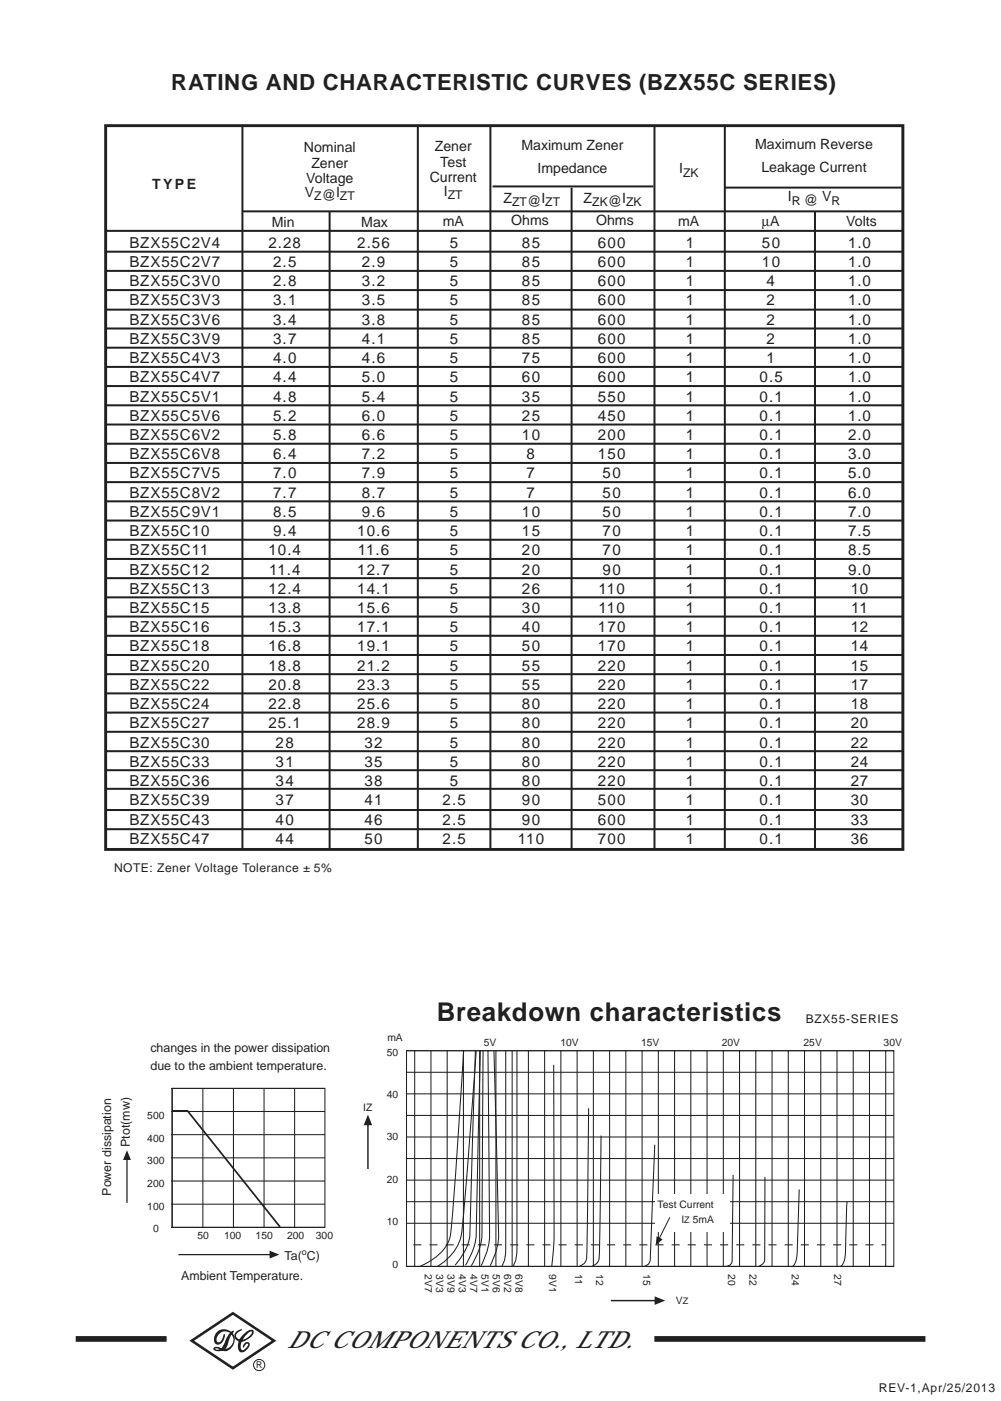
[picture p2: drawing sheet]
<svg xmlns="http://www.w3.org/2000/svg" width="175mm" height="245mm" viewBox="0 0 175 245" stroke-linecap="round" stroke-linejoin="round" font-family="sans-serif">
<path d="M33.5 234.3l7.2-4.8 7.2 4.8-7.2 4.8z" fill="none" stroke="#231f20" stroke-width=".45"/>
<circle cx="45.3" cy="238.5" r=".98" fill="none" stroke="#231f20" stroke-width=".18"/>
<g fill="#231f20">
<path d="M37.9 232.8a1.9 1.9 0 0 1 2.8 .3 1.9 1.9 0 0 1-.6 2.8 1.62 1.62 0 0 1-1.9-.2l-.6-.1 .2 .2a1.52 1.52 0 0 0 1.6-1.4 3.1 3.1 0 0 1 1.3-1.8l.2 .1-.6 .7-.3 .9a1.82 1.82 0 0 1-1.9 1.8l-.7-.2-.1-.2a.84 .84 0 0 1 1.3-.1 1.53 1.53 0 0 0 2.2-1.3 1.53 1.53 0 0 0-2-1.5 1.57 1.57 0 0 0-.9 1.5l.2 .2a.92 .92 0 0 0 .9-.9l.1-.5h.1a1.64 1.64 0 0 1-1.1 1.9 .92 .92 0 0 1-.6-1.5z"/>
<path d="M41.4 232.6l.8-.3 .1 .1-.4 .2a.76 .76 0 0 0-.6 .9 .76 .76 0 0 0 .9 .6 2.33 2.33 0 0 0 1.8-1.2v-.2a1.54 1.54 0 0 0-1.2 .9 2.25 2.25 0 0 0-.6 2.3 .67 .67 0 0 0 .9-.4l.3-.6-.1-.1a.76 .76 0 0 0-.7 .7h-.1a.71 .71 0 0 1 .3-.8 .71 .71 0 0 1 .8 0 1.57 1.57 0 0 1-1.5 1.6 1.24 1.24 0 0 1-.5-1.6 3.5 3.5 0 0 1 2.3-2.3l.4 .1a1.06 1.06 0 0 1-.6 1.3 2.1 2.1 0 0 1-2.1 .6 .97 .97 0 0 1-.6-.8 .97 .97 0 0 1 .4-1z"/>
</g>
<path d="M13.2 234h15.9M114.4 234h47.4" fill="none" stroke="#231f20" stroke-width="1" stroke-linecap="butt"/>
<g fill="none" stroke="#231f20" stroke-width=".18">
<path d="M30 190.2h26.8M30 194.2h26.8M30 198.3h26.8M30.1 190.2h26.7v24.3h-26.7zM30.1 190.1v24.4M35.5 190.1v24.4M40.8 190.1v24.4M46.2 190.1v24.4M51.5 190.1v24.4M30 202.3h26.8M30 206.4h26.8M30 210.4h26.8"/>
<path d="M30 214.5h26.8"/>
</g>
<path d="M22.2 202.6v7.6" fill="none" stroke="#231f20" stroke-width=".22"/>
<path d="M22.2 201l.7 1.7h-1.4z" fill="#231f20"/>
<path d="M31.2 219.2h16" fill="none" stroke="#231f20" stroke-width=".22"/>
<path d="M47.1 218.6l1.7 .6-1.7 .7z" fill="#231f20"/>
<path d="M30.1 194.1h2.7l16.1 20.3" fill="none" stroke="#231f20" stroke-width=".3"/>
<g fill="none" stroke="#231f20" stroke-width=".18">
<path d="M71 183.6h85.3M71 187.4h85.3M71 191.2h85.3M71 194.9h85.3M71 198.7h85.3M71.1 183.6h85.1v37.7h-85.1zM72.5 183.6v37.8M75.3 183.6v37.8M78.2 183.6v37.8M81 183.6v37.8M81 183.7v1a912.2 912.2 0 0 1-2.3 31.4 8.1 8.1 0 0 1-4.7 4.9l-.6 .3M83.1 183.5l-.9 30.4a9.4 9.4 0 0 1-2.6 7.2"/>
<path d="M83.2 183.7l-2.2 29a12.6 12.6 0 0 1-1.2 5.3 9.7 9.7 0 0 1-3.3 3.3M83.8 183.6v37.8M84 183.5l-.7 30.4a11.6 11.6 0 0 1-1.9 7.2M84.4 183.6l-.1 30.4a11.5 11.5 0 0 1-1.9 7.2M85.3 183.6l.3 30.6a12.4 12.4 0 0 1-1.5 7M86.3 183.7l.8 30.5a12.3 12.3 0 0 1-1.4 7M86.7 183.6v37.8M88.4 183.7v24.4a130.7 130.7 0 0 1-.2 11.9l-.5 1.2M89.5 183.6v37.8M90.4 183.7v24.4a130.7 130.7 0 0 1-.2 11.9l-.5 1.2M92.4 183.6v37.8M95.2 183.6v37.8"/>
<path d="M96.8 186.1v24.7a60.1 60.1 0 0 1-.4 10.5M98 183.6v37.8M100.9 183.6v37.8M102.9 193.7l-.3 23.4a9.6 9.6 0 0 1-.2 3.4l-.3 .3-.8 .5M103.7 183.6v37.8M106.6 183.6v37.8M109.4 183.6v37.8M112.2 183.6v37.8M115.1 183.6v37.8M117.9 183.6v37.8M120.8 183.6v37.8M123.6 183.6v37.8"/>
<path d="M126.4 183.6v37.8M129.3 183.6v37.8M132.1 183.6v37.8M135 183.6v37.8M137.8 183.6v37.8M140.6 183.6v37.8M143.5 183.6v37.8M146.3 183.6v37.8M149.2 183.6v37.8M152 183.6v37.8M154.8 183.6v37.8M71 202.5h85.3"/>
<path d="M71 206.2h85.3M71 210h85.3M71 213.8h85.3M114.5 200l-.8 18.5a3.8 3.8 0 0 1-.4 2.4l-.6 .4M128.2 205.3l-.2 14.5a1.13 1.13 0 0 1-1 1.5M133.7 205.7v13.1a2.63 2.63 0 0 1-.4 2.1l-.6 .4M139.7 207.9l-.3 9.9a5.2 5.2 0 0 1-.8 3.5l-.2 .1M148.1 210l-.3 7.6a5.6 5.6 0 0 1-.7 3.6l-.2 .1M71 221.3h85.3"/>
</g>
<path d="M71 217.5h83.8" fill="none" stroke="#231f20" stroke-width=".18" stroke-dasharray="1.4 1.4" stroke-linecap="butt"/>
<path d="M64.3 196.5v7.8" fill="none" stroke="#231f20" stroke-width=".26"/>
<path d="M64.3 194.8l.8 1.8h-1.5z" fill="#231f20"/>
<path d="M106.8 227.3h7.8" fill="none" stroke="#231f20" stroke-width=".26"/>
<path d="M114.4 226.5l1.9 .8-1.9 .7z" fill="#231f20"/>
<path d="M105.1 198.4l-.3 18.6a10.4 10.4 0 0 1-.2 3.5l-.4 .3-.7 .5" fill="none" stroke="#231f20" stroke-width=".18"/>
<path d="M114.6 208.7h13v6.7h-13z" fill="#fff"/>
<path d="M117.1 212.7l-1.8 3.7" fill="none" stroke="#231f20" stroke-width=".17"/>
<path d="M114.8 216l1 .6-1.2 1z" fill="#231f20"/>
<g fill="#bce6fa" stroke="#231f20" stroke-width=".35">
<path d="M18.5 40.3h139.3z"/>
<path d="M18.5 44h139.3z"/>
</g>
<path d="M18.5 47.3h139.3z" fill="#dcdddf" stroke="#231f20" stroke-width=".35"/>
<g fill="#bce6fa" stroke="#231f20" stroke-width=".35">
<path d="M18.5 50.7h139.3z"/>
<path d="M18.5 54.1h139.3z"/>
<path d="M18.5 57.4h139.3z"/>
<path d="M18.5 60.8h139.3z"/>
<path d="M18.5 64.1h139.3z"/>
<path d="M18.5 67.5h139.3z"/>
<path d="M18.5 70.8h139.3z"/>
<path d="M18.5 74.2h139.3z"/>
<path d="M18.5 77.5h139.3z"/>
<path d="M18.5 80.9h139.3z"/>
<path d="M18.5 84.3h139.3z"/>
<path d="M18.5 87.6h139.3z"/>
<path d="M18.5 91h139.3z"/>
<path d="M18.5 94.3h139.3z"/>
<path d="M18.5 97.7h139.3z"/>
<path d="M18.5 101h139.3z"/>
<path d="M18.5 104.4h139.3z"/>
<path d="M18.5 107.7h139.3z"/>
<path d="M18.5 111.1h139.3z"/>
<path d="M18.5 114.5h139.3z"/>
<path d="M18.5 117.8h139.3z"/>
<path d="M18.5 121.2h139.3z"/>
<path d="M18.5 124.5h139.3z"/>
<path d="M18.5 127.9h139.3z"/>
<path d="M18.5 131.3h139.3z"/>
<path d="M18.5 134.6h139.3z"/>
</g>
<path d="M18.5 22h139.3v126.4h-139.3z" fill="none" stroke="#231f20" stroke-width=".51"/>
<g fill="#231f20" stroke="#231f20" stroke-width=".35">
<path d="M85.7 21.9v126.5z"/>
<path d="M114.4 21.9v126.5z"/>
<path d="M157.8 21.9v119.4z"/>
<path d="M99.9 32.8v115.6z"/>
<path d="M126.7 21.9v126.5z"/>
<path d="M142.5 36.9v111.5z"/>
</g>
<path d="M42.4 21.9v126.5M57.6 36.9v111.5M73 22.1v126.3" fill="none" stroke="#231f20" stroke-width=".35"/>
<g fill="#bce6fa" stroke="#231f20" stroke-width=".35">
<path d="M42.4 36.9h115.4z"/>
<path d="M86.1 32.6h28.1z"/>
<path d="M126.7 32.8h30.9z"/>
<path d="M18.5 137.8h139.3z"/>
<path d="M18.5 141.6h139.3z"/>
<path d="M18.5 144.9h139.3z"/>
</g>
<text font-size="4.5" fill="#231f20" x="76.3" y="178.5">Breakdown characteristics</text>
<text font-size="4.1" fill="#231f20" x="50.2" y="235.5">DC COMPONENTS CO., LTD.</text>
<text font-size="3.9" fill="#231f20" x="29.9" y="15.7">RATING AND CHARACTERISTIC CURVES (BZX55C SERIES)</text>
<g font-size="2.6" fill="#231f20">
<text x="22.6" y="43.3">BZX55C2V4</text>
<text x="22.6" y="46.6">BZX55C2V7</text>
<text x="46.9" y="43.3">2.28</text>
<text x="47.7" y="46.6">2.5</text>
<text x="62.5" y="43.3">2.56</text>
<text x="63.3" y="46.6">2.9</text>
<text x="78.6" y="43.3">5</text>
<text x="78.6" y="46.6">5</text>
<text x="91.2" y="43.3">85</text>
<text x="91.2" y="46.6">85</text>
<text x="104.5" y="43.3">600</text>
<text x="104.5" y="46.6">600</text>
<text x="119.9" y="43.3">1</text>
<text x="119.9" y="46.6">1</text>
<text x="133.2" y="43.3">50</text>
<text x="133.2" y="46.6">10</text>
<text x="148.3" y="43.3">1.0</text>
<text x="148.3" y="46.6">1.0</text>
<text x="22.6" y="50">BZX55C3V0</text>
<text x="22.6" y="53.4">BZX55C3V3</text>
<text x="47.7" y="50">2.8</text>
<text x="47.7" y="53.4">3.1</text>
<text x="63.3" y="50">3.2</text>
<text x="63.3" y="53.4">3.5</text>
<text x="78.6" y="50">5</text>
<text x="78.6" y="53.4">5</text>
<text x="91.2" y="50">85</text>
<text x="91.2" y="53.4">85</text>
<text x="104.5" y="50">600</text>
<text x="104.5" y="53.4">600</text>
<text x="119.9" y="50">1</text>
<text x="119.9" y="53.4">1</text>
<text x="134" y="50">4</text>
<text x="134" y="53.4">2</text>
<text x="148.3" y="50">1.0</text>
<text x="148.3" y="53.4">1.0</text>
<text x="22.6" y="56.7">BZX55C3V6</text>
<text x="47.7" y="56.7">3.4</text>
<text x="63.3" y="56.7">3.8</text>
<text x="78.6" y="56.7">5</text>
<text x="91.2" y="56.7">85</text>
<text x="104.5" y="56.7">600</text>
<text x="119.9" y="56.7">1</text>
<text x="134" y="56.7">2</text>
<text x="148.3" y="56.7">1.0</text>
<text x="22.6" y="60.1">BZX55C3V9</text>
<text x="22.6" y="63.4">BZX55C4V3</text>
<text x="47.7" y="60.1">3.7</text>
<text x="47.7" y="63.4">4.0</text>
<text x="63.3" y="60.1">4.1</text>
<text x="63.3" y="63.4">4.6</text>
<text x="78.6" y="60.1">5</text>
<text x="78.6" y="63.4">5</text>
<text x="91.2" y="60.1">85</text>
<text x="91.2" y="63.4">75</text>
<text x="104.5" y="60.1">600</text>
<text x="104.5" y="63.4">600</text>
<text x="119.9" y="60.1">1</text>
<text x="119.9" y="63.4">1</text>
<text x="134" y="60.1">2</text>
<text x="134" y="63.4">1</text>
<text x="148.3" y="60.1">1.0</text>
<text x="148.3" y="63.4">1.0</text>
<text x="22.6" y="66.8">BZX55C4V7</text>
<text x="22.6" y="70.2">BZX55C5V1</text>
<text x="47.7" y="66.8">4.4</text>
<text x="47.7" y="70.2">4.8</text>
<text x="63.3" y="66.8">5.0</text>
<text x="63.3" y="70.2">5.4</text>
<text x="78.6" y="66.8">5</text>
<text x="78.6" y="70.2">5</text>
<text x="91.2" y="66.8">60</text>
<text x="91.2" y="70.2">35</text>
<text x="104.5" y="66.8">600</text>
<text x="104.5" y="70.2">550</text>
<text x="119.9" y="66.8">1</text>
<text x="119.9" y="70.2">1</text>
<text x="132.8" y="66.8">0.5</text>
<text x="132.8" y="70.2">0.1</text>
<text x="148.3" y="66.8">1.0</text>
<text x="148.3" y="70.2">1.0</text>
<text x="22.6" y="73.5">BZX55C5V6</text>
<text x="22.6" y="76.9">BZX55C6V2</text>
<text x="47.7" y="73.5">5.2</text>
<text x="47.7" y="76.9">5.8</text>
<text x="63.3" y="73.5">6.0</text>
<text x="63.3" y="76.9">6.6</text>
<text x="78.6" y="73.5">5</text>
<text x="78.6" y="76.9">5</text>
<text x="91.2" y="73.5">25</text>
<text x="91.2" y="76.9">10</text>
<text x="104.5" y="73.5">450</text>
<text x="104.5" y="76.9">200</text>
<text x="119.9" y="73.5">1</text>
<text x="119.9" y="76.9">1</text>
<text x="132.8" y="73.5">0.1</text>
<text x="132.8" y="76.9">0.1</text>
<text x="148.3" y="73.5">1.0</text>
<text x="148.3" y="76.9">2.0</text>
<text x="22.6" y="80.2">BZX55C6V8</text>
<text x="22.6" y="83.6">BZX55C7V5</text>
<text x="47.7" y="80.2">6.4</text>
<text x="47.7" y="83.6">7.0</text>
<text x="63.3" y="80.2">7.2</text>
<text x="63.3" y="83.6">7.9</text>
<text x="78.6" y="80.2">5</text>
<text x="78.6" y="83.6">5</text>
<text x="92" y="80.2">8</text>
<text x="92" y="83.6">7</text>
<text x="104.5" y="80.2">150</text>
<text x="105.3" y="83.6">50</text>
<text x="119.9" y="83.6">1</text>
<text x="119.9" y="80.2">1</text>
<text x="132.8" y="80.2">0.1</text>
<text x="132.8" y="83.6">0.1</text>
<text x="148.3" y="80.2">3.0</text>
<text x="148.3" y="83.6">5.0</text>
<text x="22.6" y="87">BZX55C8V2</text>
<text x="47.7" y="87">7.7</text>
<text x="63.3" y="87">8.7</text>
<text x="78.6" y="87">5</text>
<text x="92" y="87">7</text>
<text x="105.3" y="87">50</text>
<text x="119.9" y="87">1</text>
<text x="132.8" y="87">0.1</text>
<text x="148.3" y="87">6.0</text>
<text x="22.6" y="90.3">BZX55C9V1</text>
<text x="22.6" y="93.7">BZX55C10</text>
<text x="47.7" y="90.3">8.5</text>
<text x="47.7" y="93.7">9.4</text>
<text x="62.5" y="93.7">10.6</text>
<text x="63.3" y="90.3">9.6</text>
<text x="78.6" y="93.7">5</text>
<text x="78.6" y="90.3">5</text>
<text x="91.2" y="90.3">10</text>
<text x="91.2" y="93.7">15</text>
<text x="105.3" y="90.3">50</text>
<text x="105.3" y="93.7">70</text>
<text x="119.9" y="93.7">1</text>
<text x="119.9" y="90.3">1</text>
<text x="132.8" y="90.3">0.1</text>
<text x="132.8" y="93.7">0.1</text>
<text x="148.3" y="90.3">7.0</text>
<text x="148.3" y="93.7">7.5</text>
<text x="22.6" y="100.4">BZX55C12</text>
<text x="22.6" y="97">BZX55C11</text>
<text x="46.9" y="97">10.4</text>
<text x="47" y="100.4">11.4</text>
<text x="62.5" y="100.4">12.7</text>
<text x="62.5" y="97">11.6</text>
<text x="78.6" y="100.4">5</text>
<text x="78.6" y="97">5</text>
<text x="91.2" y="100.4">20</text>
<text x="91.2" y="97">20</text>
<text x="105.3" y="100.4">90</text>
<text x="105.3" y="97">70</text>
<text x="119.9" y="100.4">1</text>
<text x="119.9" y="97">1</text>
<text x="132.8" y="100.4">0.1</text>
<text x="132.8" y="97">0.1</text>
<text x="148.3" y="100.4">9.0</text>
<text x="148.3" y="97">8.5</text>
<text x="22.6" y="103.8">BZX55C13</text>
<text x="22.6" y="107.1">BZX55C15</text>
<text x="46.9" y="103.8">12.4</text>
<text x="46.9" y="107.1">13.8</text>
<text x="62.5" y="103.8">14.1</text>
<text x="62.5" y="107.1">15.6</text>
<text x="78.6" y="103.8">5</text>
<text x="78.6" y="107.1">5</text>
<text x="91.2" y="103.8">26</text>
<text x="91.2" y="107.1">30</text>
<text x="104.6" y="103.8">110</text>
<text x="104.6" y="107.1">110</text>
<text x="119.9" y="103.8">1</text>
<text x="119.9" y="107.1">1</text>
<text x="132.8" y="103.8">0.1</text>
<text x="132.8" y="107.1">0.1</text>
<text x="148.7" y="103.8">10</text>
<text x="148.8" y="107.1">11</text>
<text x="22.6" y="110.5">BZX55C16</text>
<text x="22.6" y="113.8">BZX55C18</text>
<text x="46.9" y="110.5">15.3</text>
<text x="46.9" y="113.8">16.8</text>
<text x="62.5" y="110.5">17.1</text>
<text x="62.5" y="113.8">19.1</text>
<text x="78.6" y="110.5">5</text>
<text x="78.6" y="113.8">5</text>
<text x="91.2" y="110.5">40</text>
<text x="91.2" y="113.8">50</text>
<text x="104.5" y="110.5">170</text>
<text x="104.5" y="113.8">170</text>
<text x="119.9" y="110.5">1</text>
<text x="119.9" y="113.8">1</text>
<text x="132.8" y="110.5">0.1</text>
<text x="132.8" y="113.8">0.1</text>
<text x="148.7" y="110.5">12</text>
<text x="148.7" y="113.8">14</text>
<text x="22.6" y="117.2">BZX55C20</text>
<text x="46.9" y="117.2">18.8</text>
<text x="62.5" y="117.2">21.2</text>
<text x="78.6" y="117.2">5</text>
<text x="91.2" y="117.2">55</text>
<text x="104.5" y="117.2">220</text>
<text x="119.9" y="117.2">1</text>
<text x="132.8" y="117.2">0.1</text>
<text x="148.7" y="117.2">15</text>
<text x="22.6" y="120.6">BZX55C22</text>
<text x="22.6" y="123.9">BZX55C24</text>
<text x="46.9" y="120.6">20.8</text>
<text x="46.9" y="123.9">22.8</text>
<text x="62.5" y="120.6">23.3</text>
<text x="62.5" y="123.9">25.6</text>
<text x="78.6" y="120.6">5</text>
<text x="78.6" y="123.9">5</text>
<text x="91.2" y="120.6">55</text>
<text x="91.2" y="123.9">80</text>
<text x="104.5" y="120.6">220</text>
<text x="104.5" y="123.9">220</text>
<text x="119.9" y="120.6">1</text>
<text x="119.9" y="123.9">1</text>
<text x="132.8" y="120.6">0.1</text>
<text x="132.8" y="123.9">0.1</text>
<text x="148.7" y="120.6">17</text>
<text x="148.7" y="123.9">18</text>
<text x="22.6" y="127.3">BZX55C27</text>
<text x="22.6" y="130.6">BZX55C30</text>
<text x="46.9" y="127.3">25.1</text>
<text x="48.2" y="130.6">28</text>
<text x="62.5" y="127.3">28.9</text>
<text x="63.7" y="130.6">32</text>
<text x="78.6" y="127.3">5</text>
<text x="78.6" y="130.6">5</text>
<text x="91.2" y="127.3">80</text>
<text x="91.2" y="130.6">80</text>
<text x="104.5" y="130.6">220</text>
<text x="104.5" y="127.3">220</text>
<text x="119.9" y="130.6">1</text>
<text x="119.9" y="127.3">1</text>
<text x="132.8" y="130.6">0.1</text>
<text x="132.8" y="127.3">0.1</text>
<text x="148.7" y="130.6">22</text>
<text x="148.7" y="127.3">20</text>
<text x="22.6" y="137.4">BZX55C36</text>
<text x="22.6" y="134">BZX55C33</text>
<text x="48.2" y="137.4">34</text>
<text x="48.2" y="134">31</text>
<text x="63.7" y="137.4">38</text>
<text x="63.7" y="134">35</text>
<text x="78.6" y="137.4">5</text>
<text x="78.6" y="134">5</text>
<text x="91.2" y="137.4">80</text>
<text x="91.2" y="134">80</text>
<text x="104.5" y="137.4">220</text>
<text x="104.5" y="134">220</text>
<text x="119.9" y="137.4">1</text>
<text x="119.9" y="134">1</text>
<text x="132.8" y="137.4">0.1</text>
<text x="132.8" y="134">0.1</text>
<text x="148.7" y="137.4">27</text>
<text x="148.7" y="134">24</text>
<text x="22.6" y="140.7">BZX55C39</text>
<text x="48.2" y="140.7">37</text>
<text x="63.7" y="140.7">41</text>
<text x="77.4" y="140.7">2.5</text>
<text x="91.2" y="140.7">90</text>
<text x="104.5" y="140.7">500</text>
<text x="119.9" y="140.7">1</text>
<text x="132.8" y="140.7">0.1</text>
<text x="148.7" y="140.7">30</text>
<text x="22.6" y="144.1">BZX55C43</text>
<text x="22.6" y="147.4">BZX55C47</text>
<text x="48.2" y="144.1">40</text>
<text x="48.2" y="147.4">44</text>
<text x="63.7" y="144.1">46</text>
<text x="63.7" y="147.4">50</text>
<text x="77.4" y="144.1">2.5</text>
<text x="77.4" y="147.4">2.5</text>
<text x="90.5" y="147.4">110</text>
<text x="91.2" y="144.1">90</text>
<text x="104.5" y="147.4">700</text>
<text x="104.5" y="144.1">600</text>
<text x="119.9" y="144.1">1</text>
<text x="119.9" y="147.4">1</text>
<text x="132.8" y="144.1">0.1</text>
<text x="132.8" y="147.4">0.1</text>
<text x="148.7" y="144.1">33</text>
<text x="148.7" y="147.4">36</text>
</g>
<g font-size="2.5" fill="#231f20">
<text x="53.1" y="26.6">Nominal</text>
<text x="54.4" y="29.3">Zener</text>
<text x="76" y="26.4">Zener</text>
<text x="77" y="29.1">Test</text>
<text x="91.1" y="26.2">Maximum Zener</text>
<text x="132" y="26">Maximum Reverse</text>
<text x="26.6" y="33.1">TYPE</text>
<text x="53.3" y="34.4">V @I</text>
<text x="53.5" y="32">Voltage</text>
<text x="75.1" y="31.8">Current</text>
<text x="77.6" y="34.2">I</text>
<text x="88" y="35.4">Z</text>
<text x="92.1" y="36">@I</text>
<text x="94" y="30.3">Impedance</text>
<text x="102" y="35.4">Z</text>
<text x="106.2" y="36">@I</text>
<text x="118.7" y="30.3">I</text>
<text x="133.1" y="30.1">Leakage Current</text>
<text x="137.7" y="35.2">I</text>
<text x="140.5" y="35.8">@ V</text>
<text x="47.5" y="39.7">Min</text>
<text x="63.2" y="39.7">Max</text>
<text x="77.4" y="39.5">mA</text>
<text x="89.4" y="39.4">Ohms</text>
<text x="104.2" y="39.4">Ohms</text>
<text x="118.5" y="39.4">mA</text>
<text x="133.2" y="39.4">µA</text>
<text x="147.9" y="39.4">Volts</text>
</g>
<g font-size="2.2" fill="#231f20">
<text x="26.3" y="183.8">changes in the power dissipation</text>
<text x="26.3" y="187">due to the ambient temperature.</text>
<text x="22.7" y="200.4" transform="rotate(-90 22.7 200.4)">Ptot(mw)</text>
<text x="19.4" y="208.9" transform="rotate(-90 19.4 208.9)">Power dissipation</text>
<text x="49.7" y="220.1">Ta( C)</text>
<text x="31.7" y="223.7">Ambient Temperature.</text>
</g>
<g font-size="2.1" fill="#231f20">
<text x="54.9" y="35">Z</text>
<text x="59.4" y="35">ZT</text>
<text x="78.3" y="34.8">ZT</text>
<text x="89.5" y="36">ZT</text>
<text x="95.3" y="36">ZT</text>
<text x="103.5" y="36">ZK</text>
<text x="109.4" y="36">ZK</text>
<text x="119.4" y="30.9">ZK</text>
<text x="138.4" y="35.8">R</text>
<text x="145.4" y="35.8">R</text>
<text x="19.9" y="152.3">NOTE: Zener Voltage Tolerance ± 5%</text>
<text x="140.9" y="178.8">BZX55-SERIES</text>
<text x="153.6" y="243.3">REV-1,Apr/25/2013</text>
</g>
<g font-size="1.8" fill="#231f20">
<text x="67.6" y="184.5">50</text>
<text x="67.7" y="181.9">mA</text>
<text x="84.6" y="182.8">5V</text>
<text x="98" y="182.8">10V</text>
<text x="112.1" y="182.8">15V</text>
<text x="126.2" y="182.8">20V</text>
<text x="140.5" y="182.8">25V</text>
<text x="154.5" y="182.8">30V</text>
<text x="67.6" y="191.9">40</text>
<text x="25.7" y="195.5">500</text>
<text x="63.5" y="194.2">IZ</text>
<text x="25.7" y="199.5">400</text>
<text x="25.7" y="203.5">300</text>
<text x="67.6" y="199.3">30</text>
<text x="25.7" y="207.4">200</text>
<text x="67.6" y="206.7">20</text>
<text x="25.7" y="211.4">100</text>
<text x="26.8" y="215.3">0</text>
<text x="67.6" y="214.1">10</text>
<text x="115" y="211.1">Test Current</text>
<text x="119.1" y="213.7">I</text>
<text x="121.1" y="213.7">5mA</text>
<text x="34.5" y="216.5">50</text>
<text x="39.2" y="216.5">100</text>
<text x="44.7" y="216.5">150</text>
<text x="50.2" y="216.5">200</text>
<text x="55.2" y="216.5">300</text>
<text x="68.6" y="221.5">0</text>
<text x="74.2" y="222.6" transform="rotate(90 74.2 222.6)">2V7</text>
<text x="76.2" y="222.6" transform="rotate(90 76.2 222.6)">3V3</text>
<text x="78.2" y="222.6" transform="rotate(90 78.2 222.6)">3V9</text>
<text x="80.2" y="222.6" transform="rotate(90 80.2 222.6)">4V3</text>
<text x="82.2" y="222.6" transform="rotate(90 82.2 222.6)">4V7</text>
<text x="84.1" y="222.6" transform="rotate(90 84.1 222.6)">5V1</text>
<text x="86.1" y="222.6" transform="rotate(90 86.1 222.6)">5V6</text>
<text x="88.1" y="222.6" transform="rotate(90 88.1 222.6)">6V2</text>
<text x="90.1" y="222.6" transform="rotate(90 90.1 222.6)">6V8</text>
<text x="96" y="222.6" transform="rotate(90 96 222.6)">9V1</text>
<text x="100.5" y="222.6" transform="rotate(90 100.5 222.6)">11</text>
<text x="104.2" y="222.6" transform="rotate(90 104.2 222.6)">12</text>
<text x="112.4" y="222.6" transform="rotate(90 112.4 222.6)">15</text>
<text x="118.1" y="227.9">V</text>
<text x="127.3" y="222.6" transform="rotate(90 127.3 222.6)">20</text>
<text x="131" y="222.6" transform="rotate(90 131 222.6)">22</text>
<text x="138.4" y="222.6" transform="rotate(90 138.4 222.6)">24</text>
<text x="145.8" y="222.6" transform="rotate(90 145.8 222.6)">27</text>
</g>
<g font-size="1.6" fill="#231f20">
<text x="119.6" y="213.7">Z</text>
<text x="119.3" y="227.9">Z</text>
<text x="44.8" y="239.1">R</text>
</g>
<text font-size="1.5" fill="#231f20" x="52.8" y="219.3">o</text>
</svg>
